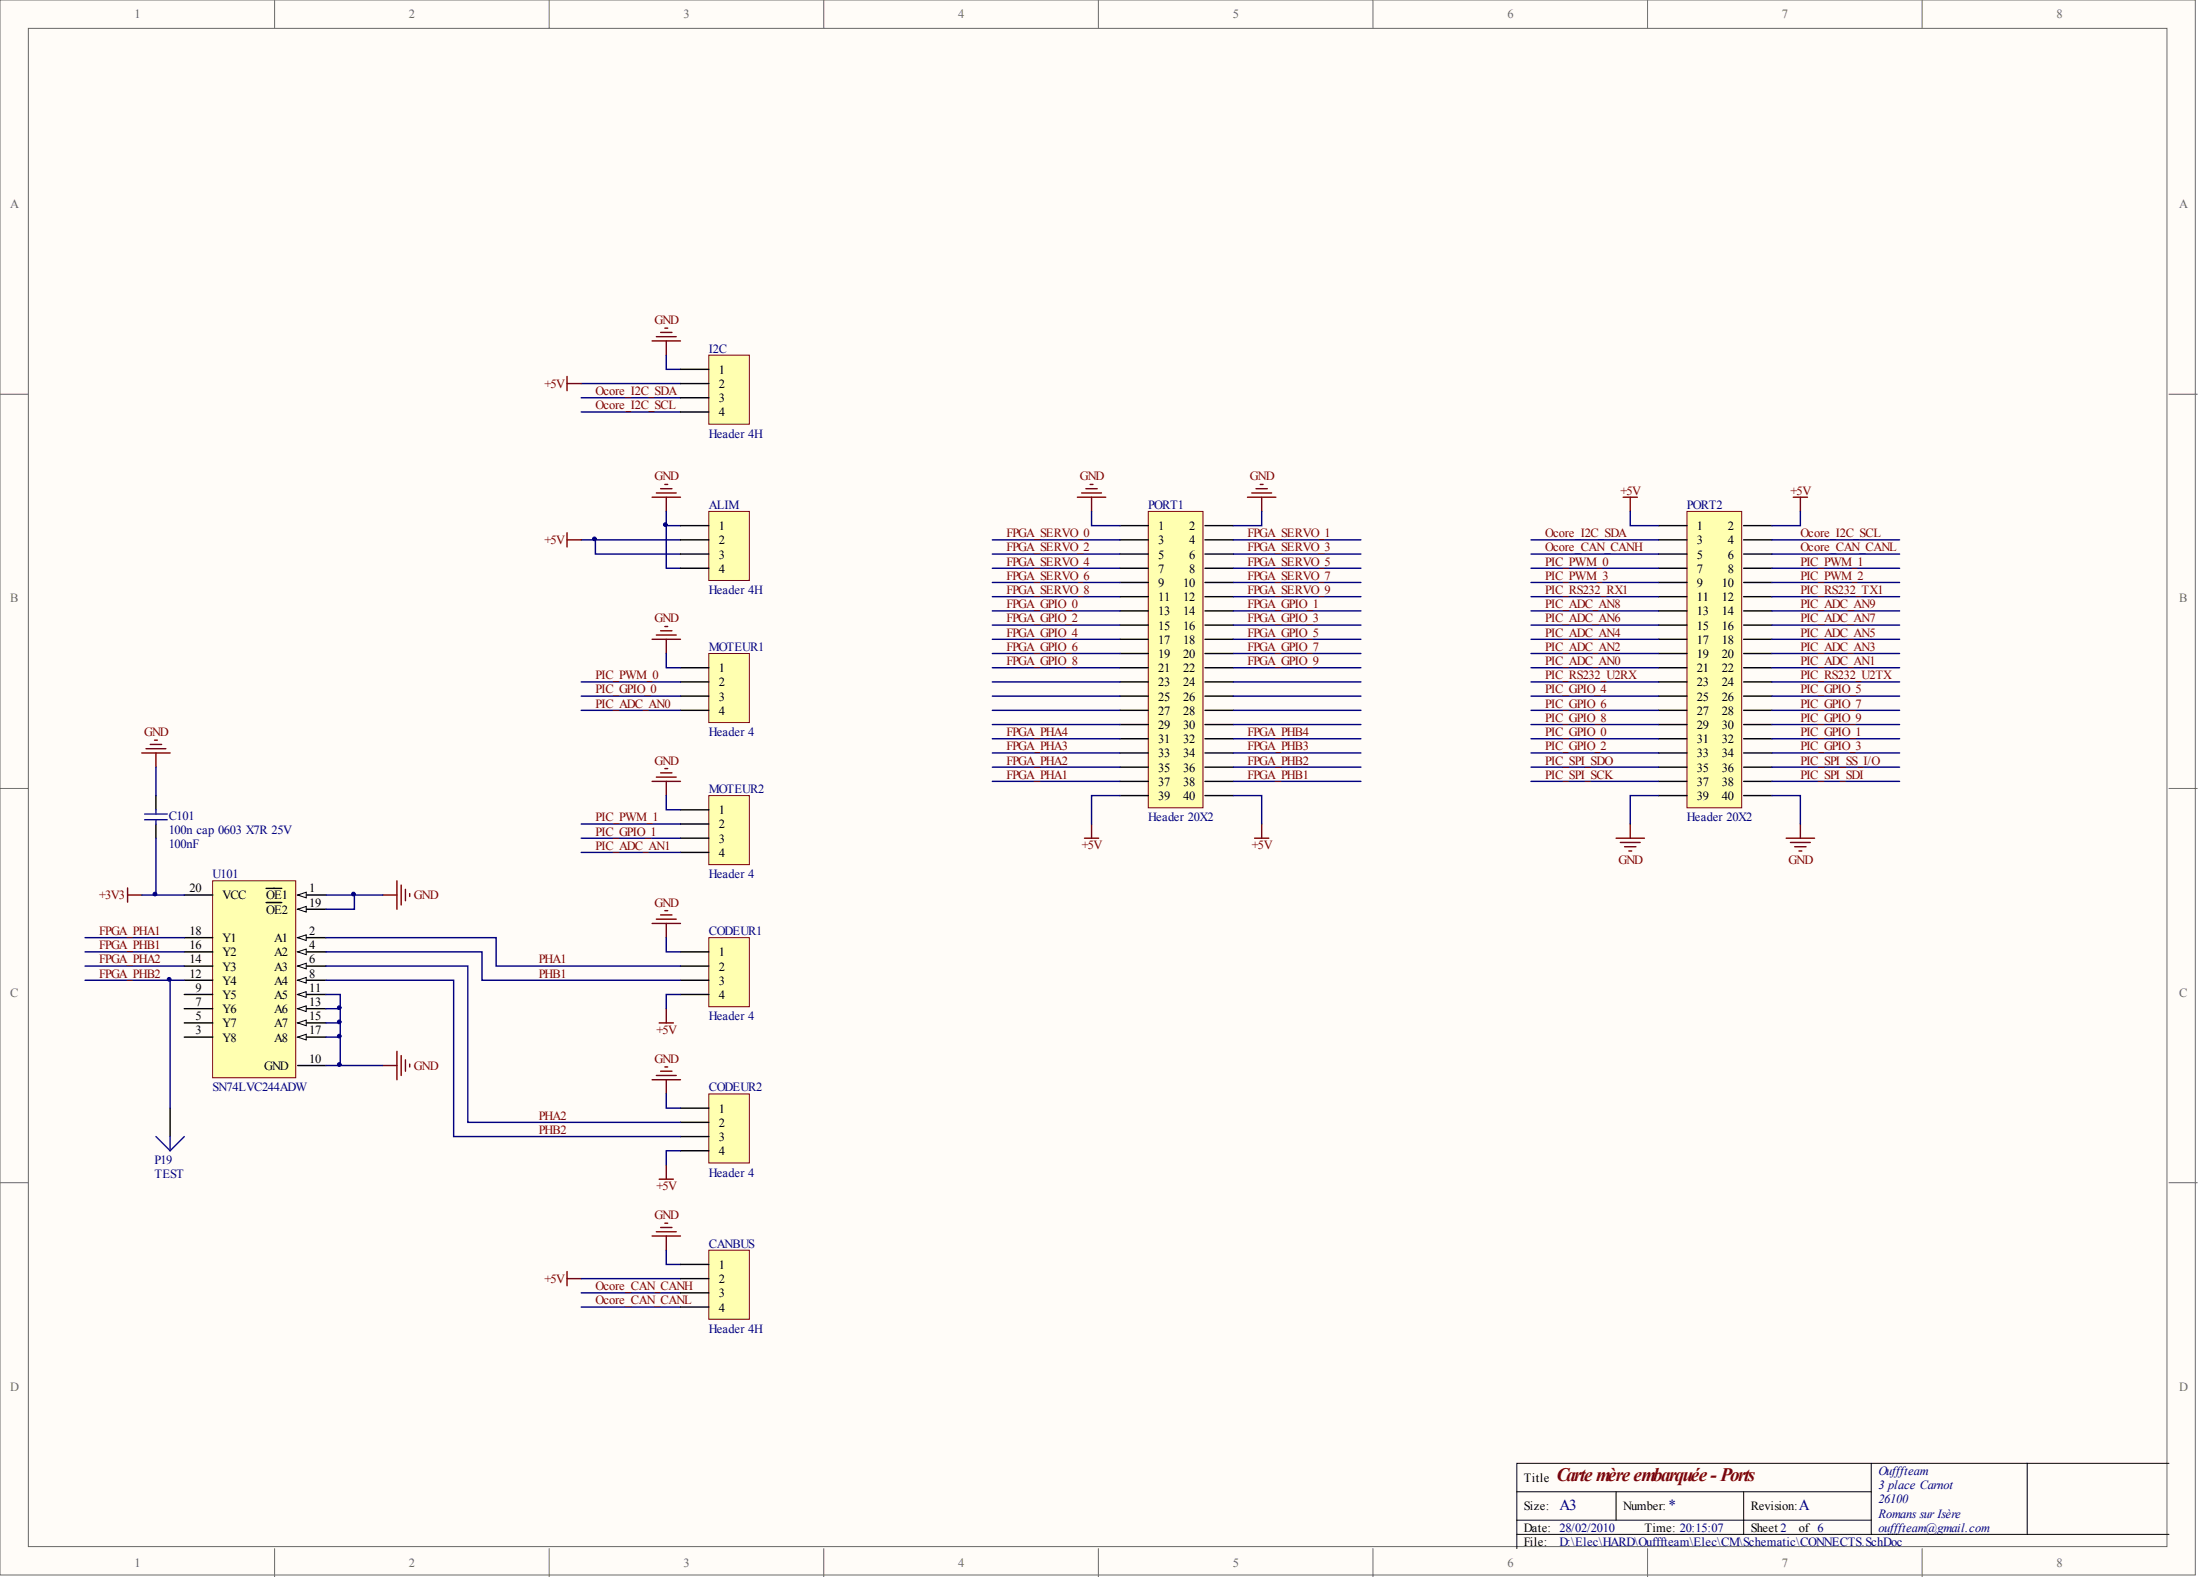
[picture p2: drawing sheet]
<svg xmlns="http://www.w3.org/2000/svg" width="393mm" height="282mm" viewBox="0 0 393 282" stroke-linecap="round" stroke-linejoin="round" font-family="sans-serif">
<g fill="#fffcf8" stroke="#696969" stroke-width=".18">
<path d="M0 0h392.5v281.5h-392.5z"/>
<path d="M5.1 5.1h382.3v271.3h-382.3z"/>
</g>
<g fill="none" stroke="#696969" stroke-width=".18">
<path d="M49.1 0v5.1M98.2 0v5.1M147.3 0v5.1M196.4 0v5.1M245.5 0v5.1M294.6 0v5.1M343.7 0v5.1M0 70.5h5.1M387.8 70.5h5.1M0 140.9h5.1M387.8 140.9h5.1M0 211.4h5.1"/>
<path d="M387.8 211.4h5.1M49.1 276.8v5.1M98.2 276.8v5.1M147.3 276.8v5.1M196.4 276.8v5.1M245.5 276.8v5.1M294.6 276.8v5.1M343.7 276.8v5.1"/>
</g>
<path d="M271.2 266.6h63.4M271.2 274.3h116.6M271.2 271.7h63.4M288.9 266.6v5.1M311.8 266.6v7.7M334.6 261.6v12.7M362.4 261.6h-91.2v15.2M387.8 261.6h-25.4v12.7" fill="none" stroke="#000" stroke-width=".18"/>
<g fill="none" stroke="#800000" stroke-width=".25">
<path d="M118.1 59.4h2M118.9 58.7h.5M101.4 67.3v2.5M101.4 68.6h2.5M116.6 60.9h5.1M117.4 60.2h3.5M119.1 60.9v2.6M101.4 95.2v2.6M101.4 96.5h2.5M116.6 88.9h5.1M117.4 88.1h3.5M118.1 87.3h2"/>
<path d="M118.9 86.6h.5M119.1 88.9v2.5"/>
</g>
<path d="M103.9 68.6h17.8M103.9 71.1h17.8M103.9 73.6h17.8M119.1 63.5v2.5h2.6M103.9 96.5h17.8" fill="none" stroke="#000080" stroke-width=".25"/>
<path d="M126.7 116.8h7.3v12.3h-7.3z" fill="#ffffb0" stroke="#800000" stroke-width=".18"/>
<path d="M121.7 119.3h5M121.7 121.9h5M121.7 124.4h5M121.7 127h5" fill="none" stroke="#000" stroke-width=".25"/>
<path d="M116.6 114.3h5.1M117.4 113.5h3.5M118.1 112.7h2M118.9 112h.5M119.1 114.3v2.5" fill="none" stroke="#800000" stroke-width=".25"/>
<path d="M119.1 116.8v2.5h2.6M103.9 121.9h17.8M103.9 124.4h17.8M103.9 127h17.8" fill="none" stroke="#000080" stroke-width=".25"/>
<path d="M126.7 142.2h7.3v12.3h-7.3z" fill="#ffffb0" stroke="#800000" stroke-width=".18"/>
<path d="M121.7 144.7h5M121.7 147.3h5M121.7 149.8h5M121.7 152.4h5" fill="none" stroke="#000" stroke-width=".25"/>
<path d="M116.6 139.7h5.1M117.4 138.9h3.5M118.1 138.1h2M118.9 137.4h.5M119.1 139.7v2.5" fill="none" stroke="#800000" stroke-width=".25"/>
<path d="M103.9 147.3h17.8M103.9 149.8h17.8M103.9 152.4h17.8M119.1 142.2v2.5h2.6" fill="none" stroke="#000080" stroke-width=".25"/>
<path d="M126.7 167.6h7.3v12.3h-7.3z" fill="#ffffb0" stroke="#800000" stroke-width=".18"/>
<path d="M121.7 170.1h5M121.7 172.7h5M121.7 175.2h5M121.7 177.8h5" fill="none" stroke="#000" stroke-width=".25"/>
<path d="M116.6 165.1h5.1M117.4 164.3h3.5M118.1 163.5h2M118.9 162.8h.5M119.1 165.1v2.5M117.9 182.8h2.5M119.1 180.3v2.5" fill="none" stroke="#800000" stroke-width=".25"/>
<path d="M119.1 167.6v2.5h2.6M121.7 177.8h-2.6v2.5" fill="none" stroke="#000080" stroke-width=".25"/>
<path d="M126.7 195.5h7.3v12.4h-7.3z" fill="#ffffb0" stroke="#800000" stroke-width=".18"/>
<path d="M121.7 198.1h5M121.7 200.6h5M121.7 203.1h5M121.7 205.7h5" fill="none" stroke="#000" stroke-width=".25"/>
<path d="M116.6 193h5.1M117.4 192.2h3.5M118.1 191.5h2M118.9 190.7h.5M119.1 193v2.5M117.9 210.8h2.5M119.1 208.2v2.6" fill="none" stroke="#800000" stroke-width=".25"/>
<path d="M119.1 195.5v2.6h2.6M121.7 205.7h-2.6v2.5" fill="none" stroke="#000080" stroke-width=".25"/>
<path d="M38 157.4h14.9v35.2h-14.9z" fill="#ffffb0" stroke="#800000" stroke-width=".18"/>
<path d="M53.2 160h5.1" fill="none" stroke="#000" stroke-width=".25"/>
<path d="M53.2 160l1.5-.5v1z" fill="#fffcf8" stroke="#000" stroke-width=".18"/>
<path d="M47.6 158.8h2.8M53.2 167.6h5.1" fill="none" stroke="#000" stroke-width=".25"/>
<path d="M53.2 167.6l1.5-.5v1z" fill="#fffcf8" stroke="#000" stroke-width=".18"/>
<path d="M53.2 170.1h5.1" fill="none" stroke="#000" stroke-width=".25"/>
<path d="M53.2 170.1l1.5-.5v1z" fill="#fffcf8" stroke="#000" stroke-width=".18"/>
<path d="M53.2 172.7h5.1" fill="none" stroke="#000" stroke-width=".25"/>
<path d="M53.2 172.7l1.5-.5v1z" fill="#fffcf8" stroke="#000" stroke-width=".18"/>
<path d="M53.2 175.2h5.1" fill="none" stroke="#000" stroke-width=".25"/>
<path d="M53.2 175.2l1.5-.5v1z" fill="#fffcf8" stroke="#000" stroke-width=".18"/>
<path d="M32.9 175.2h5.1M32.9 172.7h5.1M32.9 170.1h5.1M32.9 167.6h5.1M32.9 177.8h5.1M53.2 177.8h5.1M32.9 185.4h5.1M32.9 182.8h5.1M32.9 180.3h5.1M53.2 190.5h5.1" fill="none" stroke="#000" stroke-width=".25"/>
<path d="M53.2 177.8l1.5-.6v1.1z" fill="#fffcf8" stroke="#000" stroke-width=".18"/>
<path d="M53.2 180.3h5.1" fill="none" stroke="#000" stroke-width=".25"/>
<path d="M53.2 180.3l1.5-.5v1z" fill="#fffcf8" stroke="#000" stroke-width=".18"/>
<path d="M53.2 182.8h5.1" fill="none" stroke="#000" stroke-width=".25"/>
<path d="M53.2 182.8l1.5-.5v1z" fill="#fffcf8" stroke="#000" stroke-width=".18"/>
<path d="M53.2 185.4h5.1" fill="none" stroke="#000" stroke-width=".25"/>
<path d="M53.2 185.4l1.5-.5v1z" fill="#fffcf8" stroke="#000" stroke-width=".18"/>
<path d="M53.2 162.5h5.1" fill="none" stroke="#000" stroke-width=".25"/>
<path d="M53.2 162.5l1.5-.5v1z" fill="#fffcf8" stroke="#000" stroke-width=".18"/>
<path d="M27.9 142.2v2.5M27.9 147.3v2.5M32.9 160h5.1M47.6 161.3h2.8M30.4 198.1v5" fill="none" stroke="#000" stroke-width=".25"/>
<g fill="none" stroke="#800000" stroke-width=".25">
<path d="M25.3 134.6h5.1M26.1 133.8h3.6M26.9 133.1h2M27.6 132.3h.5M27.9 134.6v2.5M22.8 158.7v2.5M22.8 160h2.5M68.4 160h2.6M71 157.4v5.1M71.7 158.2v3.6M72.5 159v2M73.3 159.7v.5"/>
<path d="M68.4 190.5h2.6M71 187.9v5.1M71.7 188.7v3.5M72.5 189.4v2.1M73.3 190.2v.5M118.1 219.4h2M118.9 218.6h.5M101.4 227.3v2.5M101.4 228.5h2.5M116.6 220.9h5.1M117.4 220.2h3.5M119.1 220.9v2.6"/>
</g>
<g fill="none" stroke="#000080" stroke-width=".25">
<path d="M106.5 96.5v2.5h15.2M119.1 91.4v2.6h2.6M119.1 94v7.6h2.6M27.9 137.1v5.1M25.3 160h7.6M27.9 149.8v10.2M58.3 160h10.1M63.4 160v2.5h-5.1M15.2 167.6h17.7M15.2 170.1h17.7M15.2 172.7h17.7M15.2 175.2h17.7"/>
<path d="M30.4 175.2v22.9M58.3 167.6h30.4v5.1h33M58.3 170.1h27.9v5.1h35.5M58.3 172.7h25.3v27.9h38.1M58.3 175.2h22.8v27.9h40.6M58.3 177.8h2.5v2.5M58.3 185.4h2.5v5.1M58.3 182.8h2.5v2.6M58.3 180.3h2.5v2.5M58.3 190.5h10.1M103.9 228.5h17.8M103.9 231.1h17.8"/>
<path d="M103.9 233.6h17.8M119.1 223.5v2.5h2.6"/>
</g>
<path d="M25.9 145.5h4M25.9 146.5h4M27.9 144.7v.8M27.9 146.5v.8M27.9 203.1l2.5 2.6M30.4 203.1v2.6M32.9 203.1l-2.5 2.6" fill="none" stroke="#00f" stroke-width=".25"/>
<path d="M205.3 91.4h9.8v53h-9.8z" fill="#ffffb0" stroke="#800000" stroke-width=".18"/>
<g fill="none" stroke="#000" stroke-width=".25">
<path d="M200.2 94h5.1M200.2 96.5h5.1M200.2 99h5.1M215.4 94h5.1M215.4 96.5h5.1M215.4 99h5.1M200.2 101.6h5.1M200.2 104.1h5.1M200.2 106.6h5.1M200.2 109.2h5.1M200.2 111.7h5.1M200.2 114.3h5.1"/>
<path d="M200.2 116.8h5.1M200.2 119.3h5.1M215.4 101.6h5.1M215.4 104.1h5.1M215.4 106.6h5.1M215.4 109.2h5.1M215.4 111.7h5.1M215.4 114.3h5.1M215.4 116.8h5.1M215.4 119.3h5.1M200.2 121.9h5.1M200.2 124.4h5.1"/>
<path d="M200.2 127h5.1M200.2 129.5h5.1M200.2 132h5.1M200.2 134.6h5.1M200.2 137.1h5.1M200.2 139.7h5.1M215.4 121.9h5.1M215.4 124.4h5.1M215.4 127h5.1M215.4 129.5h5.1M215.4 132h5.1M215.4 134.6h5.1"/>
<path d="M215.4 137.1h5.1M215.4 139.7h5.1M200.2 142.2h5.1M215.4 142.2h5.1"/>
</g>
<path d="M301.6 91.4h9.8v53h-9.8z" fill="#ffffb0" stroke="#800000" stroke-width=".18"/>
<g fill="none" stroke="#000" stroke-width=".25">
<path d="M296.5 94h5.1M296.5 96.5h5.1M296.5 99h5.1M311.8 94h5M311.8 96.5h5M311.8 99h5M296.5 101.6h5.1M296.5 104.1h5.1M296.5 106.6h5.1M296.5 109.2h5.1M296.5 111.7h5.1M296.5 114.3h5.1"/>
<path d="M296.5 116.8h5.1M296.5 119.3h5.1M311.8 101.6h5M311.8 104.1h5M311.8 106.6h5M311.8 109.2h5M311.8 111.7h5M311.8 114.3h5M311.8 116.8h5M311.8 119.3h5M296.5 121.9h5.1M296.5 124.4h5.1"/>
<path d="M296.5 127h5.1M296.5 129.5h5.1M296.5 132h5.1M296.5 134.6h5.1M296.5 137.1h5.1M296.5 139.7h5.1M311.8 121.9h5M311.8 124.4h5M311.8 127h5M311.8 129.5h5M311.8 132h5M311.8 134.6h5"/>
<path d="M311.8 137.1h5M311.8 139.7h5M296.5 142.2h5.1M311.8 142.2h5"/>
</g>
<g fill="none" stroke="#800000" stroke-width=".25">
<path d="M192.6 88.9h5.1M193.4 88.1h3.5M194.2 87.3h2M194.9 86.6h.5M195.2 88.9v2.5M223 88.9h5.1M223.8 88.1h3.6M224.6 87.3h2M225.3 86.6h.5M225.6 88.9v2.5M290.2 88.9h2.5M291.5 88.9v2.5"/>
<path d="M320.6 88.9h2.6M321.9 88.9v2.5M193.9 149.8h2.5M195.2 147.3v2.5M224.3 149.8h2.5M225.6 147.3v2.5M288.9 149.8h5.1M289.7 150.6h3.6M290.5 151.3h2M291.2 152.1h.5M291.5 147.3v2.5M319.4 149.8h5"/>
<path d="M320.1 150.6h3.6M320.9 151.3h2M321.6 152.1h.5M321.9 147.3v2.5"/>
</g>
<g fill="none" stroke="#000080" stroke-width=".25">
<path d="M177.4 96.5h22.8M177.4 99h22.8M195.2 91.4v2.6h5M220.5 96.5h22.8M220.5 99h22.8M225.6 91.4v2.6h-5.1M291.5 91.4v2.6h5M321.9 91.4v2.6h-5.1M177.4 101.6h22.8M177.4 104.1h22.8M177.4 106.6h22.8M177.4 109.2h22.8"/>
<path d="M177.4 111.7h22.8M177.4 114.3h22.8M177.4 116.8h22.8M177.4 119.3h22.8M220.5 101.6h22.8M220.5 104.1h22.8M220.5 106.6h22.8M220.5 109.2h22.8M220.5 111.7h22.8M220.5 114.3h22.8M220.5 116.8h22.8M220.5 119.3h22.8"/>
<path d="M177.4 121.9h22.8M177.4 124.4h22.8M177.4 127h22.8M177.4 129.5h22.8M177.4 132h22.8M177.4 134.6h22.8M177.4 137.1h22.8M177.4 139.7h22.8M220.5 121.9h22.8M220.5 124.4h22.8M220.5 127h22.8M220.5 129.5h22.8"/>
<path d="M220.5 132h22.8M220.5 134.6h22.8M220.5 137.1h22.8M220.5 139.7h22.8M200.2 142.2h-5v5.1M220.5 142.2h5.1v5.1M296.5 142.2h-5v5.1M316.8 142.2h5.1v5.1"/>
</g>
<path d="M126.7 63.5h7.3v12.3h-7.3z" fill="#ffffb0" stroke="#800000" stroke-width=".18"/>
<path d="M121.7 66h5M121.7 68.6h5M121.7 71.1h5M121.7 73.6h5" fill="none" stroke="#000" stroke-width=".25"/>
<path d="M126.7 91.4h7.3v12.4h-7.3z" fill="#ffffb0" stroke="#800000" stroke-width=".18"/>
<path d="M121.7 94h5M121.7 96.5h5M121.7 99h5M121.7 101.6h5" fill="none" stroke="#000" stroke-width=".25"/>
<path d="M126.7 223.5h7.3v12.3h-7.3z" fill="#ffffb0" stroke="#800000" stroke-width=".18"/>
<path d="M121.7 226h5M121.7 228.5h5M121.7 231.1h5M121.7 233.6h5" fill="none" stroke="#000" stroke-width=".25"/>
<g fill="none" stroke="#000080" stroke-width=".25">
<path d="M273.7 96.5h22.8M273.7 99h22.8M316.8 96.5h22.8M316.8 99h22.8M273.7 101.6h22.8M273.7 104.1h22.8M273.7 106.6h22.8M273.7 109.2h22.8M273.7 111.7h22.8M273.7 114.3h22.8M273.7 116.8h22.8M273.7 119.3h22.8"/>
<path d="M316.8 101.6h22.8M316.8 104.1h22.8M316.8 106.6h22.8M316.8 109.2h22.8M316.8 111.7h22.8M316.8 114.3h22.8M316.8 116.8h22.8M316.8 119.3h22.8M273.7 121.9h22.8M273.7 124.4h22.8M273.7 127h22.8M273.7 129.5h22.8"/>
<path d="M273.7 132h22.8M273.7 134.6h22.8M273.7 137.1h22.8M273.7 139.7h22.8M316.8 121.9h22.8M316.8 124.4h22.8M316.8 127h22.8M316.8 129.5h22.8M316.8 132h22.8M316.8 134.6h22.8M316.8 137.1h22.8M316.8 139.7h22.8"/>
</g>
<g fill="#000080" stroke="#000080" stroke-width=".18">
<circle cx="27.7" cy="159.8" r=".33"/>
<circle cx="30.2" cy="175" r=".33"/>
<circle cx="60.7" cy="190.3" r=".33"/>
<circle cx="60.7" cy="185.2" r=".33"/>
<circle cx="60.7" cy="182.7" r=".33"/>
<circle cx="60.7" cy="180.1" r=".33"/>
<circle cx="63.2" cy="159.8" r=".33"/>
<circle cx="106.3" cy="96.3" r=".33"/>
<circle cx="118.9" cy="93.8" r=".33"/>
</g>
<text font-size="3.4" fill="#800000" x="278.3" y="264.8">Carte mère embarquée - Ports</text>
<g font-size="2.7" fill="#000080">
<text x="278.8" y="269.9">A3</text>
<text x="298.3" y="269.9">*</text>
<text x="321.6" y="269.9">A</text>
</g>
<g font-size="2.2" fill="#696969">
<text x="24" y="3.3">1</text>
<text x="73.1" y="3.3">2</text>
<text x="122.2" y="3.3">3</text>
<text x="171.3" y="3.3">4</text>
<text x="220.4" y="3.3">5</text>
<text x="269.5" y="3.3">6</text>
<text x="318.6" y="3.3">7</text>
<text x="367.7" y="3.3">8</text>
<text x="1.8" y="37.2">A</text>
<text x="389.6" y="37.2">A</text>
<text x="1.8" y="107.7">B</text>
<text x="389.6" y="107.7">B</text>
<text x="1.8" y="178.1">C</text>
<text x="389.6" y="178.1">C</text>
<text x="1.8" y="248.6">D</text>
<text x="389.6" y="248.6">D</text>
<text x="24" y="280.1">1</text>
<text x="73.1" y="280.1">2</text>
<text x="122.2" y="280.1">3</text>
<text x="171.3" y="280.1">4</text>
<text x="220.4" y="280.1">5</text>
<text x="269.5" y="280.1">6</text>
<text x="318.6" y="280.1">7</text>
<text x="367.7" y="280.1">8</text>
</g>
<g font-size="2.2" fill="#800000">
<text x="117" y="57.9">GND</text>
<text x="97.4" y="69.4">+5V</text>
<text x="106.5" y="70.6">Ocore_I2C_SDA</text>
<text x="106.5" y="73.2">Ocore_I2C_SCL</text>
<text x="117" y="85.9">GND</text>
<text x="193.1" y="85.9">GND</text>
<text x="223.5" y="85.9">GND</text>
<text x="289.7" y="88.4">+5V</text>
<text x="320.1" y="88.4">+5V</text>
<text x="97.4" y="97.3">+5V</text>
<text x="180" y="96">FPGA_SERVO_0</text>
<text x="180" y="98.6">FPGA_SERVO_2</text>
<text x="180" y="101.1">FPGA_SERVO_4</text>
<text x="223" y="96">FPGA_SERVO_1</text>
<text x="223" y="98.6">FPGA_SERVO_3</text>
<text x="223" y="101.1">FPGA_SERVO_5</text>
<text x="276.3" y="96">Ocore_I2C_SDA</text>
<text x="276.3" y="98.6">Ocore_CAN_CANH</text>
<text x="276.3" y="101.1">PIC_PWM_0</text>
<text x="321.9" y="96">Ocore_I2C_SCL</text>
<text x="321.9" y="98.6">Ocore_CAN_CANL</text>
<text x="321.9" y="101.1">PIC_PWM_1</text>
<text x="180" y="103.6">FPGA_SERVO_6</text>
<text x="180" y="106.2">FPGA_SERVO_8</text>
<text x="223" y="103.6">FPGA_SERVO_7</text>
<text x="223" y="106.2">FPGA_SERVO_9</text>
<text x="276.3" y="106.2">PIC_RS232_RX1</text>
<text x="276.3" y="103.6">PIC_PWM_3</text>
<text x="321.9" y="106.2">PIC_RS232_TX1</text>
<text x="321.9" y="103.6">PIC_PWM_2</text>
<text x="117" y="111.3">GND</text>
<text x="180" y="108.7">FPGA_GPIO_0</text>
<text x="180" y="111.3">FPGA_GPIO_2</text>
<text x="180" y="113.8">FPGA_GPIO_4</text>
<text x="223" y="108.7">FPGA_GPIO_1</text>
<text x="223" y="111.3">FPGA_GPIO_3</text>
<text x="223" y="113.8">FPGA_GPIO_5</text>
<text x="276.3" y="113.8">PIC_ADC_AN4</text>
<text x="276.3" y="111.3">PIC_ADC_AN6</text>
<text x="276.3" y="108.7">PIC_ADC_AN8</text>
<text x="321.9" y="113.8">PIC_ADC_AN5</text>
<text x="321.9" y="111.3">PIC_ADC_AN7</text>
<text x="321.9" y="108.7">PIC_ADC_AN9</text>
<text x="180" y="116.3">FPGA_GPIO_6</text>
<text x="180" y="118.9">FPGA_GPIO_8</text>
<text x="223" y="116.3">FPGA_GPIO_7</text>
<text x="223" y="118.9">FPGA_GPIO_9</text>
<text x="276.3" y="118.9">PIC_ADC_AN0</text>
<text x="276.3" y="116.3">PIC_ADC_AN2</text>
<text x="321.9" y="118.9">PIC_ADC_AN1</text>
<text x="321.9" y="116.3">PIC_ADC_AN3</text>
<text x="106.5" y="121.4">PIC_PWM_0</text>
<text x="106.5" y="124">PIC_GPIO_0</text>
<text x="276.3" y="124">PIC_GPIO_4</text>
<text x="276.3" y="121.4">PIC_RS232_U2RX</text>
<text x="321.9" y="124">PIC_GPIO_5</text>
<text x="321.9" y="121.4">PIC_RS232_U2TX</text>
<text x="25.8" y="131.6">GND</text>
<text x="106.5" y="126.5">PIC_ADC_AN0</text>
<text x="180" y="131.6">FPGA_PHA4</text>
<text x="223" y="131.6">FPGA_PHB4</text>
<text x="276.3" y="131.6">PIC_GPIO_0</text>
<text x="276.3" y="126.5">PIC_GPIO_6</text>
<text x="276.3" y="129">PIC_GPIO_8</text>
<text x="321.9" y="131.6">PIC_GPIO_1</text>
<text x="321.9" y="126.5">PIC_GPIO_7</text>
<text x="321.9" y="129">PIC_GPIO_9</text>
<text x="117" y="136.6">GND</text>
<text x="180" y="136.6">FPGA_PHA2</text>
<text x="180" y="134.1">FPGA_PHA3</text>
<text x="223" y="136.6">FPGA_PHB2</text>
<text x="223" y="134.1">FPGA_PHB3</text>
<text x="276.3" y="134.1">PIC_GPIO_2</text>
<text x="276.3" y="136.6">PIC_SPI_SDO</text>
<text x="321.9" y="134.1">PIC_GPIO_3</text>
<text x="321.9" y="136.6">PIC_SPI_SS_I/O</text>
<text x="180" y="139.2">FPGA_PHA1</text>
<text x="223" y="139.2">FPGA_PHB1</text>
<text x="276.3" y="139.2">PIC_SPI_SCK</text>
<text x="321.9" y="139.2">PIC_SPI_SDI</text>
<text x="106.5" y="146.8">PIC_PWM_1</text>
<text x="106.5" y="149.3">PIC_GPIO_1</text>
<text x="106.5" y="151.9">PIC_ADC_AN1</text>
<text x="193.4" y="151.8">+5V</text>
<text x="223.8" y="151.8">+5V</text>
<text x="289.4" y="154.3">GND</text>
<text x="319.8" y="154.3">GND</text>
<text x="17.7" y="160.8">+3V3</text>
<text x="74" y="160.8">GND</text>
<text x="17.7" y="167.1">FPGA_PHA1</text>
<text x="117" y="162">GND</text>
<text x="17.7" y="169.7">FPGA_PHB1</text>
<text x="17.7" y="172.2">FPGA_PHA2</text>
<text x="96.3" y="172.2">PHA1</text>
<text x="17.7" y="174.7">FPGA_PHB2</text>
<text x="96.3" y="174.7">PHB1</text>
<text x="117.4" y="184.8">+5V</text>
<text x="74" y="191.2">GND</text>
<text x="117" y="190">GND</text>
<text x="96.3" y="200.1">PHA2</text>
<text x="96.3" y="202.7">PHB2</text>
<text x="117.4" y="212.8">+5V</text>
<text x="117" y="217.9">GND</text>
<text x="97.4" y="229.3">+5V</text>
<text x="106.5" y="230.6">Ocore_CAN_CANH</text>
<text x="106.5" y="233.1">Ocore_CAN_CANL</text>
</g>
<g font-size="2.2" fill="#000080">
<text x="126.7" y="63">I2C</text>
<text x="126.7" y="78.2">Header 4H</text>
<text x="126.7" y="90.9">ALIM</text>
<text x="205.3" y="90.9">PORT1</text>
<text x="301.6" y="90.9">PORT2</text>
<text x="126.7" y="106.2">Header 4H</text>
<text x="126.7" y="116.3">MOTEUR1</text>
<text x="126.7" y="131.6">Header 4</text>
<text x="126.7" y="141.7">MOTEUR2</text>
<text x="30.2" y="146.6">C101</text>
<text x="30.2" y="149.1">100n cap 0603 X7R 25V</text>
<text x="205.3" y="146.8">Header 20X2</text>
<text x="301.6" y="146.8">Header 20X2</text>
<text x="30.2" y="151.6">100nF</text>
<text x="38" y="157">U101</text>
<text x="126.7" y="157">Header 4</text>
<text x="126.7" y="167.1">CODEUR1</text>
<text x="126.7" y="182.4">Header 4</text>
<text x="38" y="195.1">SN74LVC244ADW</text>
<text x="126.7" y="195.1">CODEUR2</text>
<text x="27.6" y="208">P19</text>
<text x="27.6" y="210.5">TEST</text>
<text x="126.7" y="210.3">Header 4</text>
<text x="126.7" y="223">CANBUS</text>
<text x="126.7" y="238.2">Header 4H</text>
<text x="335.8" y="263.6">Oufffteam</text>
<text x="335.8" y="266.2">3 place Carnot</text>
<text x="335.8" y="268.7">26100</text>
<text x="335.8" y="271.2">Romans sur Isère</text>
<text x="335.8" y="273.8">oufffteam@gmail.com</text>
<text x="278.8" y="276.3">D:\Elec\HARD\Oufffteam\Elec\CM\Schematic\CONNECTS.SchDoc</text>
</g>
<g font-size="2.2">
<text x="128.5" y="66.8">1</text>
<text x="128.5" y="69.4">2</text>
<text x="128.5" y="71.9">3</text>
<text x="128.5" y="74.4">4</text>
<text x="128.5" y="94.7">1</text>
<text x="207.1" y="94.7">1</text>
<text x="212.6" y="94.7">2</text>
<text x="303.4" y="94.7">1</text>
<text x="308.9" y="94.7">2</text>
<text x="128.5" y="97.3">2</text>
<text x="128.5" y="99.8">3</text>
<text x="207.1" y="97.3">3</text>
<text x="207.1" y="99.8">5</text>
<text x="212.6" y="97.3">4</text>
<text x="212.6" y="99.8">6</text>
<text x="303.4" y="97.3">3</text>
<text x="303.4" y="99.8">5</text>
<text x="308.9" y="97.3">4</text>
<text x="308.9" y="99.8">6</text>
<text x="128.5" y="102.4">4</text>
<text x="207.1" y="102.4">7</text>
<text x="207.1" y="104.9">9</text>
<text x="207.1" y="107.4">11</text>
<text x="211.6" y="104.9">10</text>
<text x="211.6" y="107.4">12</text>
<text x="212.6" y="102.4">8</text>
<text x="303.4" y="102.4">7</text>
<text x="303.4" y="104.9">9</text>
<text x="303.4" y="107.4">11</text>
<text x="307.9" y="104.9">10</text>
<text x="307.9" y="107.4">12</text>
<text x="308.9" y="102.4">8</text>
<text x="207.1" y="110">13</text>
<text x="207.1" y="112.5">15</text>
<text x="211.6" y="110">14</text>
<text x="211.6" y="112.5">16</text>
<text x="303.4" y="110">13</text>
<text x="303.4" y="112.5">15</text>
<text x="307.9" y="110">14</text>
<text x="307.9" y="112.5">16</text>
<text x="207.1" y="115.1">17</text>
<text x="207.1" y="117.6">19</text>
<text x="211.6" y="115.1">18</text>
<text x="211.6" y="117.6">20</text>
<text x="303.4" y="115.1">17</text>
<text x="303.4" y="117.6">19</text>
<text x="307.9" y="115.1">18</text>
<text x="307.9" y="117.6">20</text>
<text x="128.5" y="120.1">1</text>
<text x="128.5" y="122.7">2</text>
<text x="128.5" y="125.2">3</text>
<text x="207.1" y="120.1">21</text>
<text x="207.1" y="122.7">23</text>
<text x="207.1" y="125.2">25</text>
<text x="211.6" y="120.1">22</text>
<text x="211.6" y="122.7">24</text>
<text x="211.6" y="125.2">26</text>
<text x="303.4" y="120.1">21</text>
<text x="303.4" y="122.7">23</text>
<text x="303.4" y="125.2">25</text>
<text x="307.9" y="120.1">22</text>
<text x="307.9" y="122.7">24</text>
<text x="307.9" y="125.2">26</text>
<text x="128.5" y="127.8">4</text>
<text x="207.1" y="127.8">27</text>
<text x="207.1" y="130.3">29</text>
<text x="211.6" y="127.8">28</text>
<text x="211.6" y="130.3">30</text>
<text x="303.4" y="127.8">27</text>
<text x="303.4" y="130.3">29</text>
<text x="307.9" y="127.8">28</text>
<text x="307.9" y="130.3">30</text>
<text x="207.1" y="132.8">31</text>
<text x="207.1" y="135.4">33</text>
<text x="207.1" y="137.9">35</text>
<text x="211.6" y="132.8">32</text>
<text x="211.6" y="135.4">34</text>
<text x="211.6" y="137.9">36</text>
<text x="303.4" y="132.8">31</text>
<text x="303.4" y="135.4">33</text>
<text x="303.4" y="137.9">35</text>
<text x="307.9" y="132.8">32</text>
<text x="307.9" y="135.4">34</text>
<text x="307.9" y="137.9">36</text>
<text x="207.1" y="140.5">37</text>
<text x="207.1" y="143">39</text>
<text x="211.6" y="140.5">38</text>
<text x="211.6" y="143">40</text>
<text x="303.4" y="140.5">37</text>
<text x="303.4" y="143">39</text>
<text x="307.9" y="140.5">38</text>
<text x="307.9" y="143">40</text>
<text x="128.5" y="145.5">1</text>
<text x="128.5" y="148.1">2</text>
<text x="128.5" y="150.6">3</text>
<text x="128.5" y="153.2">4</text>
<text x="33.9" y="159.5">20</text>
<text x="39.8" y="160.8">VCC</text>
<text x="47.6" y="160.8">OE1</text>
<text x="55.3" y="159.5">1</text>
<text x="33.9" y="167.1">18</text>
<text x="47.6" y="163.3">OE2</text>
<text x="55.3" y="167.1">2</text>
<text x="55.3" y="162">19</text>
<text x="33.9" y="172.2">14</text>
<text x="33.9" y="169.7">16</text>
<text x="39.8" y="173.5">Y3</text>
<text x="39.8" y="170.9">Y2</text>
<text x="39.8" y="168.4">Y1</text>
<text x="49" y="168.4">A1</text>
<text x="49" y="170.9">A2</text>
<text x="49" y="173.5">A3</text>
<text x="55.3" y="169.7">4</text>
<text x="55.3" y="172.2">6</text>
<text x="128.5" y="170.9">1</text>
<text x="128.5" y="173.5">2</text>
<text x="33.9" y="174.7">12</text>
<text x="34.9" y="179.8">7</text>
<text x="34.9" y="177.3">9</text>
<text x="39.8" y="176">Y4</text>
<text x="39.8" y="178.6">Y5</text>
<text x="49" y="176">A4</text>
<text x="49" y="178.6">A5</text>
<text x="55.3" y="174.7">8</text>
<text x="55.3" y="177.3">11</text>
<text x="55.3" y="179.8">13</text>
<text x="128.5" y="176">3</text>
<text x="128.5" y="178.6">4</text>
<text x="34.9" y="184.9">3</text>
<text x="34.9" y="182.4">5</text>
<text x="39.8" y="183.6">Y7</text>
<text x="39.8" y="181.1">Y6</text>
<text x="49" y="181.1">A6</text>
<text x="49" y="183.6">A7</text>
<text x="55.3" y="182.4">15</text>
<text x="55.3" y="184.9">17</text>
<text x="39.8" y="186.2">Y8</text>
<text x="47.2" y="191.2">GND</text>
<text x="49" y="186.2">A8</text>
<text x="55.3" y="190">10</text>
<text x="128.5" y="198.9">1</text>
<text x="128.5" y="201.4">2</text>
<text x="128.5" y="203.9">3</text>
<text x="128.5" y="206.5">4</text>
<text x="128.5" y="226.8">1</text>
<text x="128.5" y="229.3">2</text>
<text x="128.5" y="231.9">3</text>
<text x="128.5" y="234.4">4</text>
<text x="272.5" y="264.9">Title</text>
<text x="272.5" y="270">Size:</text>
<text x="290.2" y="270">Number:</text>
<text x="313" y="270">Revision:</text>
<text x="272.5" y="273.8">Date: 28/02/2010</text>
<text x="294" y="273.8">Time: 20:15:07</text>
<text x="313" y="273.8">Sheet 2</text>
<text x="321.6" y="273.8">of 6</text>
<text x="272.5" y="276.3">File:</text>
</g>
</svg>
